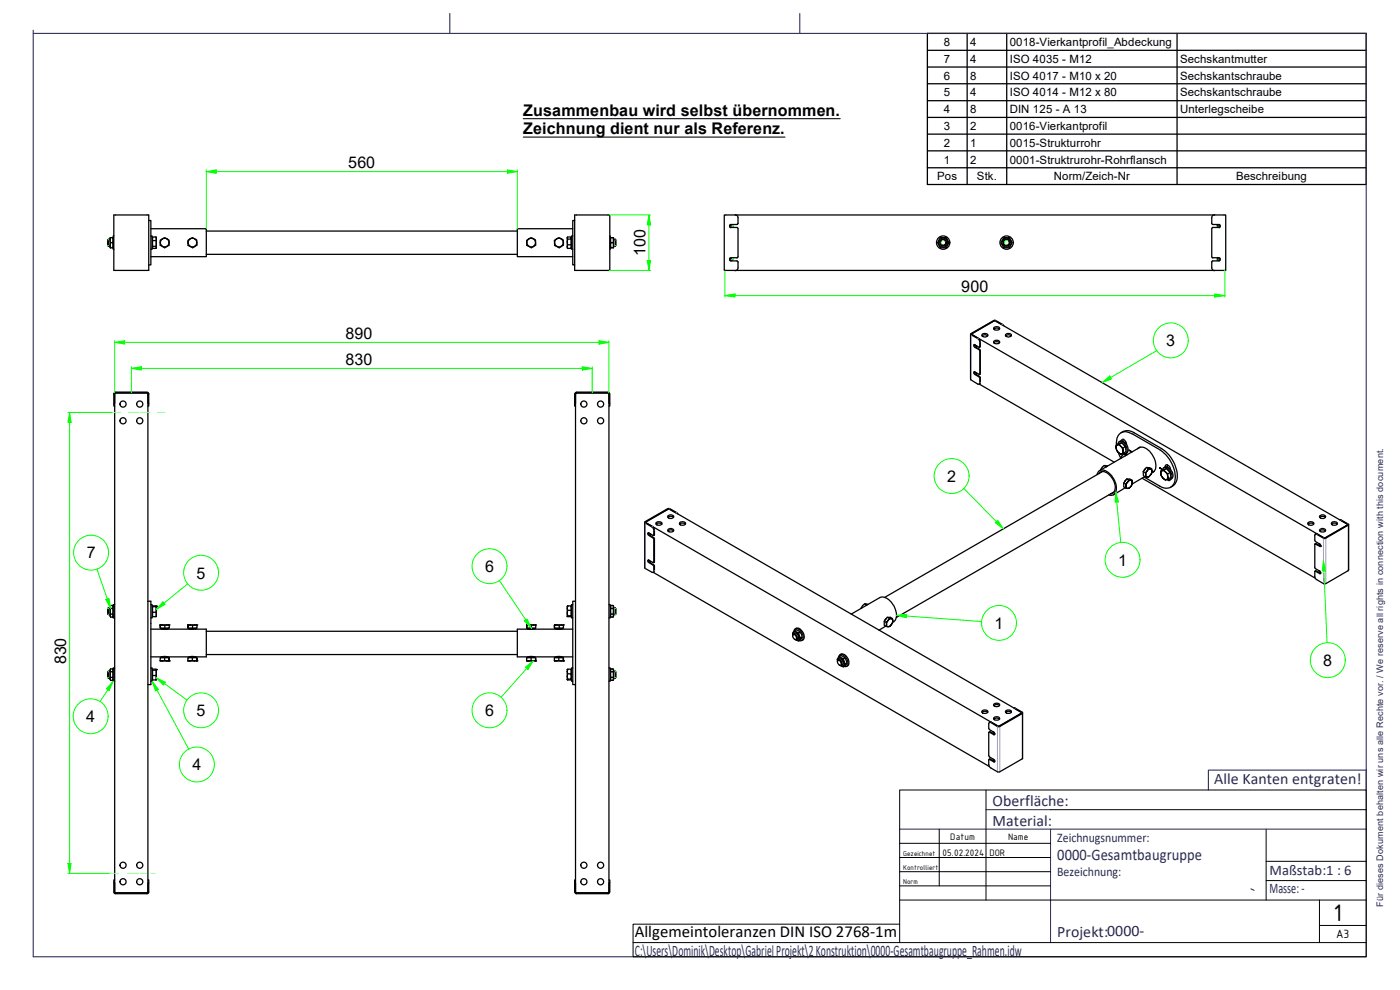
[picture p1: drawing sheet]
<svg xmlns="http://www.w3.org/2000/svg" width="420mm" height="297mm" viewBox="0 0 420 297" stroke-linecap="round" stroke-linejoin="round" font-family="sans-serif">
<!-- layer: AM_0 -->
<g fill="none" stroke="#000" stroke-width=".38">
<path d="M32.5 71.8l-.2 .2v1.6l.2 .2M32.5 71.8v2M32.5 73.8h.5M32.5 71.8h.5M33.2 71.3v3M33.2 72.8h.6M33.8 71.3v3M34 71.4h-1v2.8h1M34.2 70.8h-.2v4h.2M34.2 64.5h10.4v16.6h-10.4zM44.6 66.2h.7v13.3h-.7M45.3 68.6h16.6v8.4h-16.6"/>
<path d="M45.3 70.8h.4v4h-.4M45.7 74.2h.1M45.7 71.4h.1M45.8 73.9h1l.1 .6h-1.1zM46.8 71.1v1.1M46.8 72.2v1.7M46.8 72.2h-1v1.7M46.8 71.1h-1v1.1M46.8 71.1l.1 3.3M48.1 72.1l1.3-.8 .7 .4 .6 .4v1.5l-1.3 .7-1.3-.7zM59.1 72.7a1.3 1.3 0 0 0-1.4-1.2 1.3 1.3 0 0 0-1.2 1.3M59.1 72.7a1.3 1.3 0 0 1-1.3 1.4 1.3 1.3 0 0 1-1.3-1.3"/>
<path d="M59.1 72.8v-.8l-1.4-.7-1.3 .8v.8M59.1 72.8v.7l-1.3 .8-1.3-.7-.1-.7M61.9 76.3h93.4M61.9 69.3h93.4M160.7 72.7a1.3 1.3 0 0 0-1.3-1.2 1.3 1.3 0 0 0-1.3 1.3M160.7 72.7a1.3 1.3 0 0 1-1.2 1.4 1.3 1.3 0 0 1-1.4-1.3M160.7 72.8v-.8l-1.3-.7-1.3 .8v.8M160.7 72.8l.1 .7-1.4 .8-1.3-.7v-.7M166.4 72.1l1.3-.8 .7 .3 .6 .4 .1 1.5-1.3 .8-1.4-.7zM170.3 71.2l1.1-.1v.6h-1zM170.3 71.2l.1 3.3M170.4 73.5v1"/>
<path d="M170.4 71.7v1.8M171.4 71.7v1.8h-1M171.4 73.5v1h-1M171.4 74.2h.1M171.4 71.4h.1M171.9 68.6h-16.6v8.4h16.6M171.9 70.8h-.4v4h.4M172.5 66.2h-.6v13.3h.6M172.5 64.5h10.5v16.6h-10.5zM183 70.8v4M183.1 71.4h1v2.8h-1M183.4 71.3v1.5"/>
<path d="M183.4 72.8v1.5M183.4 72.8h.6M184 71.3v3M184.1 73.8h.6M184.1 71.8h.6M184.7 71.8l.1 .2v1.6l-.1 .2M184.7 71.8v2M217.4 64.5h150.5v16.6h-150.5zM218.9 77.9l.4 .4h1.9M218.9 68l.4 .3 1.9-.1M219 67.7v.2M219 77.7v.3"/>
<path d="M220.6 64.4a.86 .86 0 0 1 .9 .9M221.1 78.3l.4 .3v1.7M221.1 68.2l.4 .4M221.2 77.3h-1.9l-.4 .4M221.2 67.4h-1.9l-.4 .3M221.5 77l-.4 .4M221.5 67l-.4 .4M221.5 65.3v1.7M221.5 68.6v8.4M282.2 71.3h1.8l.8 1.5-.8 1.5h-1.8l-.8-1.5zM301.2 71.3h1.8l.8 1.5-.8 1.5h-1.8l-.8-1.5zM363.7 67l.3 .4"/>
<path d="M363.7 77l.3 .4M363.7 65.3v1.7M363.7 68.6v8.4M364 77.3h1.9l.3 .4M364 67.4h1.9l.3 .3M364 78.3l-.3 .3v1.7M364 68.2l-.3 .4M364.5 64.4a.86 .86 0 0 0-.8 .9M366.1 67.7v.2M366.1 77.7v.3M366.2 77.9l-.3 .4h-1.9M366.2 68l-.3 .3-1.9-.1"/>
<path d="M221.5 80.3a.86 .86 0 0 1-.9 .9M298.3 98.7a1.31 1.31 0 0 1 1.7 0M298.3 98.3a.99 .99 0 0 1 1.7 .4 1.02 1.02 0 0 1-1.8-.3zM300.7 97.4l-2-1.1h-.4l-6.8 4 2.6 1.7 .1 2-.3 .2M301.3 97.8l-.4-.5-2.5-1.2-7.1 4v.3l2.3 1.3 .5 .9-.2 1.6-1.6-.8 .2 .8 1.3 .7 .3 .4v6.9l-.2 .2-1.4-.8M363.7 80.3a.86 .86 0 0 0 .8 .9M34.4 117.9h10v150h-10zM34.6 117.7l-.4 .5v3.6h.2M34.6 118l-.2 .2v2.8M34.7 117.7h9.4M34.7 117.9h9.4M44.2 117.7l.4 .5v3.6h-.2"/>
<path d="M44.2 118l.2 .2M172.5 118.2v3.6h.2M172.7 117.9h10.1v150h-10.1zM172.7 118.2v2.8M173 117.7h9.5M173 117.9h9.5M173 117.7l-.5 .5M173 118l-.2 .2M182.5 118l.2 .2M182.5 117.7l.4 .5M183 118.2v3.6h-.2M291.3 100.3v13.5l2.5 1.5 .3-.4v-1.4l-.3-.4-1.4-.8-.1-.7h.2"/>
<path d="M291.5 100.3l7-4.1 106.1 61.2-7.1 4.1zM292.5 111.6l.1 .5 1.6 1.2v1.6l-.3 .3 40.5 23.5M292.5 103.4l.1 .6 1.6 1.1v7.1l-.3 .1M292.7 103.5l-.1 .1a.34 .34 0 0 0 .1 .4 .34 .34 0 0 0 .4 0v-.3M292.7 111.7h-.1a.32 .32 0 0 0 .1 .4 .32 .32 0 0 0 .4 0v-.2M294.7 100.8a1.31 1.31 0 0 1 1.7 0M294.8 100.3a1.06 1.06 0 0 1 1.7 .4 1 1 0 0 1-1 .4 1 1 0 0 1-.8-.7zM298.2 102.5a.99 .99 0 0 1 1-.4 .99 .99 0 0 1 .8 .7 1.08 1.08 0 0 1-1.8-.2zM298.3 102.9a1.31 1.31 0 0 1 1.7 0M301.8 100.4a1 1 0 0 1 .9-.4 1 1 0 0 1 .8 .7 1 1 0 0 1-.9 .4 1 1 0 0 1-.8-.7zM301.8 100.8a1.21 1.21 0 0 1 1.7 0M331.3 139.7l.7 .3"/>
<path d="M332.4 139.9l-.3-.2a1.24 1.24 0 0 0-1.7 1.1M335 134.4l.6 1.3zM335 133.6l.3-.1-.3 .2v.7zM335.1 133.5a3.1 3.1 0 0 1 2.4-4l2.3 .7 8.2 4.7a10 10 0 0 1 4.6 9.7 2.73 2.73 0 0 1-4.6 1.2l-4.7-2.7M335.3 133.5l.6-.2 .5 .6-.5-.4zM335.5 133.3a1.02 1.02 0 0 1 .8-.8 1.02 1.02 0 0 1 1.1 .5 2.12 2.12 0 0 1 .4 3.1l-.7-.1M335.6 135.7l.7 1.6M335.6 135.7l.4 .4h.7l-.4 .2zM335.9 132.6a1.94 1.94 0 0 1 2.6 1.9v1.1l-.6 .4M335.9 133.3l.7-.5 1.2 1.2-.7 .4M336.3 137.4l-.1 .2M336.3 137.4l.1 .1"/>
<path d="M336.4 133.9l.7 .5v.8zM336.4 129.8a3.3 3.3 0 0 1 4 0l8.2 4.8a9.9 9.9 0 0 1 4.5 9.7l-.5 1-1.3 .9M336.5 132.3a.57 .57 0 0 1 .5-.5 .57 .57 0 0 1 .6 .5l.5 1.1M336.6 132.8l-1.6 .8M336.9 136.1l.2 .3M337.1 135.2l.1 .7-.5 .2 .2-.2zM337.1 133.3l.3 .3M337.1 131.8l-.1 .6M337.2 136.3l.6 .3M337.6 132.8l.5 .3M337.8 136.1l.3 .1M337.8 134l.1 1.5-.7 .4"/>
<path d="M337.8 134.7h.1M337.9 136.6l-.1 .2M338.1 135.9l-.1 .5M338.3 136.4h-.3a1.02 1.02 0 0 0-1.5 .7l-.2 .3M338.9 135.2l.8 .4M339 135.1l.7 .5M341.4 134.7a2.3 2.3 0 0 1 3.3 .4 5.5 5.5 0 0 1 1.8 6.2l-.9 .5M342.1 134.2l-.1 .1M342.2 134.2l-12.2 7M350.3 139.5v.6M193.6 156.7l7.1-4.1 106.1 61.3-7.1 4.1zM194.6 159.9l.2 .6 1.6 1.1v7l-.2 .2"/>
<path d="M196.8 156.9a1.14 1.14 0 0 1 1.9 .2 1.01 1.01 0 0 1-1 .5 1.01 1.01 0 0 1-.9-.7zM196.9 157.3a1.29 1.29 0 0 1 1.7 0M200.5 155.2a1.21 1.21 0 0 1 1.6 0M200.5 154.7a1.01 1.01 0 0 1 1.7 .5 .99 .99 0 0 1-1 .4 .99 .99 0 0 1-.8-.7zM200.5 159.3a1.21 1.21 0 0 1 1.6 0M200.5 158.9a1.03 1.03 0 0 1 1.7 .3 1 1 0 0 1-1 .5 1 1 0 0 1-.8-.7zM202.9 153.9l-2.3-1.2-6.9 3.9 2.1 1.4 .5 .6 .1 1.9-.2 .1M203.5 154.2l-.4-.4-2.1-1.2h-.5l-6.9 3.9v.4l2.2 1.3 .4 .7v1.7l-1.5-.7a.35 .35 0 0 0-.3 .3 .35 .35 0 0 0 .2 .4l1.6 1.1v7.1l-1.6-.8-.2 .2 .1 .4 1.7 1.2v1.7l-.2 .3-2.5-1.4v-13.7M204 157.3a1.31 1.31 0 0 1 1.7 0M204 156.8a1.2 1.2 0 0 1 1.7 .3 1.09 1.09 0 0 1-1.8 0zM329.2 142.4a1.71 1.71 0 0 1 1.2-1.4 1.71 1.71 0 0 1 1.8 .5 5.7 5.7 0 0 1 2.5 6.4l-.6 .6h-1.4M329.8 142.1a1.82 1.82 0 0 1 2.9 .2 4.5 4.5 0 0 1 1.4 5.6l-.8 .2"/>
<path d="M330.4 140.8l-.1 .2M330.4 140.8l.1 .1M330.9 141.5l-65.4 37.7M332 140.1h-.1M334.4 147.6l-65.4 37.7M337.2 144.9l.6 .3M337.7 146.4l-3.5 2M337.8 145.2l.6-.5-.5 1.2zM337.9 144.1l-.4 .4 .3-.4M337.9 145.9l.1 .4 .5 .2h-.6zM338.1 143.7l.7 .3M338.5 146.5l.8-.5-.5 .5z"/>
<path d="M338.8 144l.5 .1-.8 .3-.1 .3zM339.3 144.1h.4l.1 .7-.1-.5zM339.7 144.1l-.6-.4h-1l-.9 1.2v1.2l.7 .4M339.8 144.8l-.5 1.2zM342.8 143.5l51.9 30M343.1 141.5l.6 .3M343.6 143l-3.8 2.2M343.7 140.6l-.3 .5M343.7 140.7l-.3 .4M343.9 142.5v.4l.4 .2h-.6zM344 141.5l.3-.2-.4 1.2-.2-.7zM344 140.3l.6 .3"/>
<path d="M344.3 143.1l.9-.6-.5 .6zM344.6 140.6l.6 .1-.4 .1-.5 .5zM345.2 140.7l.4-.1 .1 .7-.1-.3zM345.6 140.6l-.6-.3h-1l-.9 1.2 .1 1.2 .5 .4M345.7 141.3v.5l-.5 .7zM346.3 141.5h-.2M346.4 141.4l-.7 .4M348.2 140.4l.7 .6-.9-.6M348.4 142.2l.7 1.3-.5-.6zM348.4 141.3l.3-.1-.3 1zM348.7 141.2l.6-.2 .5 .7-.6-.5zM348.9 141a.96 .96 0 0 1 .9-.8 .96 .96 0 0 1 1 .6 1.94 1.94 0 0 1 .4 3.1l-.7-.2"/>
<path d="M349.1 143.5l.6 .4h.4l-.4 .1zM349.3 141l.8-.4 1.1 1.2-.7 .4M349.3 140.3a1.75 1.75 0 0 1 2.5 1.3 1.54 1.54 0 0 1-.5 2.2M349.7 140.1a.59 .59 0 0 1 .4-.7 .59 .59 0 0 1 .7 .4l.5 1.1M349.8 141.7l.7 .5v.8zM350.1 140.6l-1.7 .7M350.5 143l.1 .7-.5 .2 .3-.2zM350.5 141.1l.3 .2M351 140.6l.3 .1M351.2 141.8l.2 1.4-.8 .5M351.2 143.8l.1 .1M351.3 143.8a.58 .58 0 0 1-.5 .4 .58 .58 0 0 1-.6-.3"/>
<path d="M351.3 142.4v.1M392.5 156.9a1.14 1.14 0 0 1 1.8 .2 1.01 1.01 0 0 1-.9 .5 1.01 1.01 0 0 1-.9-.7zM392.6 157.3a1.21 1.21 0 0 1 1.6 0M396 159.3a1.31 1.31 0 0 1 1.8 0M396 155.2a1.31 1.31 0 0 1 1.8 0M396.1 158.9a1.03 1.03 0 0 1 1.7 .3 1 1 0 0 1-.9 .5 1 1 0 0 1-.9-.7zM396.1 154.7a1.01 1.01 0 0 1 1.7 .5 .99 .99 0 0 1-1 .4 .99 .99 0 0 1-.8-.7zM399.6 157.3a1.31 1.31 0 0 1 1.7 0M399.7 156.8a1.2 1.2 0 0 1 1.7 .3 1.09 1.09 0 0 1-1.9 0zM402.1 156l.5 .1 2.1 1.4-7.1 4.1-2.6-1.3h-.3l-.1 .2 .1 1.9 1.4 .8 .3 .4-.2 .4-1.6-.8v7.2l1.6 1a.35 .35 0 0 1 .2 .4 .35 .35 0 0 1-.3 .3l-1.4-.7v2.1l.3 .3 2.6 1.4 7.1-4v-13.8M402.4 156.1l2.1 1.4-6.8 3.9h-.4l-1.9-1.2-.7 .1M194.6 168l.2 .6 1.6 1.1v1.7l-.4 .4"/>
<path d="M194.9 160a.3 .3 0 0 0 0 .4 .3 .3 0 0 0 .4 .1v-.3M194.9 168.1a.28 .28 0 0 0-.1 .5 .28 .28 0 0 0 .5-.1v-.1M196.1 171.8l100.8 58.2M394.7 171.4l.2-.2 1.4 .8M394.7 163.2l.2-.1 1.4 .8M395.9 163.1l.1 .5h.3M395.9 171.2a.32 .32 0 0 0 0 .5 .32 .32 0 0 0 .4 .1M396.3 172v.1M32.5 182.4l-.2 .2v1.7l.2 .1M32.5 182.4v2M32.5 184.4h.5M32.5 182.4h.5"/>
<path d="M33.2 181.7v3.5M33.2 181.7h.6l.2 .3M33.2 181.7l-.2 .3v2.8l.2 .4M33.2 182.5h.6M33.2 184.3h.6M33.2 185.2h.6M33.8 181.7v3.5M34 184.8l-.2 .4M34.4 181.4h-.4v4h.4M44.4 180.4h.9v25h-.9M45.3 181.4h.4v4h-.4M45.3 197.1h3.2"/>
<path d="M45.3 188.8h3.2M45.7 182h1.1M45.7 184.8h.1M46.8 183.7v1.3M46.8 183.7h-1v1.3h1M46.9 181.9l-.1 1.8M46.9 181.9l-.1 3.1M46.9 181.9l-1.1-.1v1.9M48.1 198.2l2.6 .1zM48.1 187.5l2.7 .1zM48.1 187.5v1v-.9M48.2 197.3h2.4"/>
<path d="M48.5 188.8h13.4v8.3h-13.4M48.6 188.6v.2M48.6 197.1v.1M49.4 197.3v.9M49.5 187.6v.9M50.2 188.6v.2M50.2 197.1v.1M50.7 198.2v.1M50.7 197.3v.9zM50.7 197.3h-2.6v.9M50.8 187.6v.9h-2.7h2.5M56.4 187.5l2.7 .1z"/>
<path d="M56.4 187.5v.1M56.4 198.2l2.7 .1zM56.5 187.6l-.1 .9zM56.5 197.3h2.5M56.5 188.5h2.5M56.9 188.6v.2M56.9 197.1v.1M57.7 197.3v.9M57.8 187.6v.9M58.6 188.6v.2M58.6 197.1v.1M59.1 198.2v-.9v1"/>
<path d="M59.1 197.3h-2.7v.9M59.1 187.6v.9h-2.6M61.9 196.4h93.4M61.9 189.4h93.4M158.1 198.2l2.6 .1zM158.1 187.5l2.7 .1zM158.1 187.5v.1M158.1 187.6v.9zM158.2 197.3h2.5M158.2 188.5h2.5M158.6 188.6v.2M158.6 197.1v.1"/>
<path d="M159.4 197.3v.9M159.4 187.6v.9M160.3 188.6v.2M160.3 197.1v.1M160.7 198.2l.1-.9-.1 1M160.7 197.3h-2.6v.9M160.8 187.6v.9h-2.7M166.4 198.2l2.7 .1zM166.4 187.5l2.7 .1zM166.4 187.5v1v-.9M166.5 197.3h2.5M166.5 188.5h2.5"/>
<path d="M166.9 188.6v.2M166.9 197.1v.1M167.7 197.3v.9M167.8 187.6v.9M168.6 188.6v.2M168.6 197.1v.1M169 198.2l.1-.9v1M169 197.3h-2.6v.9M169.1 187.6v.9h-2.7M170.4 184.8v.2h1l.1-.2M170.4 184.8v-3l-.2 3.2M170.4 183.1h1v1.7h-1"/>
<path d="M170.4 181.8h1v1.3M171.4 182h.1M171.9 188.8h-16.6v8.3h16.6M171.9 181.4h-.4v4h.4M172.7 180.4h-.8v25h.8M182.8 181.4h.3v4h-.3M183.1 184.8l.3 .4h.6M183.4 181.7v3.5M183.4 182.5h.6M183.4 184.3h.6M183.4 181.7l-.3 .3M183.4 181.7h.6"/>
<path d="M184 181.7v3.5M184 181.7l.1 .3v2.8l-.1 .4M184.1 184.4h.6M184.1 182.4h.6M184.7 182.4l.1 .2v1.7l-.1 .1M184.7 182.4v2M237.9 190.8a.53 .53 0 0 1 .3-.7 .53 .53 0 0 1 .7 .4 .94 .94 0 0 1 .1 1.4l-.5-.1M238 190.5a.84 .84 0 0 1 .9 .4 .84 .84 0 0 1-.1 1h-.2a1.1 1.1 0 0 1-.6-1.4zM238 190.3a.73 .73 0 0 1 .7-.8 .73 .73 0 0 1 .8 .7 1.07 1.07 0 0 1 .5 1 1.07 1.07 0 0 1-.7 .9l-.4-.2M238.1 190.2a1.02 1.02 0 0 1 1.2 0 1.02 1.02 0 0 1 .3 1.1l-.5 .6M238.3 189.5a.99 .99 0 0 1 .7-.9 .99 .99 0 0 1 1.1 .5 2.17 2.17 0 0 1 .5 3.1h-.6M238.5 189.2a1.75 1.75 0 0 1 2.2 1.5v.7l-1 .9"/>
<path d="M238.6 188.7a1.59 1.59 0 0 1 2.3 1 1.54 1.54 0 0 1-.2 2.4M239.7 189.9l-1.2-.7-.6 .7v.5M239.7 189.9l.1 .6a1 1 0 0 1 .1 1.4l-.2 .4-.9-.4M240.1 189.7l-.4 .2M240.7 191.2l-.4 .2M251.3 198.6a.58 .58 0 0 1 .5-.7 .58 .58 0 0 1 .7 .5 .71 .71 0 0 1 .3 .7 .71 .71 0 0 1-.6 .6l-.3-.1M251.4 198.2a.8 .8 0 0 1 .9 .4 .8 .8 0 0 1-.2 1 1.21 1.21 0 0 1-.7-1.4zM251.5 197.9a1.1 1.1 0 0 1 1.3 .2 1.1 1.1 0 0 1 .2 1.3l-.5 .3M251.7 197.2a.97 .97 0 0 1 .7-.9 .97 .97 0 0 1 1.1 .6 2.19 2.19 0 0 1 .6 3h-.7M251.9 197a1.27 1.27 0 0 1 1.7 .4l.1 .2a1.44 1.44 0 0 1-.6 2.5M252.1 196.5a1.85 1.85 0 0 1 2.5 1.5 1.28 1.28 0 0 1-.5 1.9M253.1 197.7l.2 .6a1 1 0 0 1 .1 1.4l-.3 .4-.8-.4a.73 .73 0 0 0 1.1-.2 .73 .73 0 0 0-.2-1 1.03 1.03 0 0 0-.6-1 1.03 1.03 0 0 0-1.1 .2l-.1 .3"/>
<path d="M253.1 197.7l-.5-.3a.62 .62 0 0 0-1.1 0l-.2 .4v.4M253.6 197.4l-.5 .3M254.2 199l-.5 .2M255.5 184.3l8.5-5a3.4 3.4 0 0 1 4 2.2 4 4 0 0 1 .2 5l-.3 .2M258.5 182.4l-.1 .1M258.5 182.4h.1M259.5 181.2l.7 .3-.2 .2M260.5 181.3h-.1a1.28 1.28 0 0 0-1.9 1.1M265.4 186.4l.5 .3M265.8 187.9l-2 1.2M265.9 185.6l-.3 .4M265.9 186.7l.6-.5-.4 1.2z"/>
<path d="M265.9 185.7l-.3 .3M266.1 187.4v.4l.4 .2-.5-.1zM266.3 185.2l.6 .3M266.5 188l.6-.2 .4-.4-.5 .6zM266.9 185.5l.5 .1-.9 .6zM267.4 185.6h.4l.1 .6-.1-.3zM267.8 185.6l-.6-.4h-.9l-.9 1.2v1.2l.6 .3M267.9 186.2l-.4 1.2 .4-.7zM32.5 201.4l-.2 .2v1.6l.2 .2M32.5 201.4v2M32.5 203.4h.5M32.5 201.4h.5"/>
<path d="M33.2 200.7v3.4M33.2 200.7h.6l.2 .3M33.2 200.7l-.2 .3v2.8l.2 .3M33.2 201.5h.6M33.2 203.2h.6M33.2 204.1h.6M33.8 200.7v3.4M34 203.8l-.2 .3M34.4 200.4h-.4v4h.4M45.3 200.4h.4v4h-.4M45.7 203.8h.1M45.7 201h.1"/>
<path d="M45.8 201.1h1M46.8 202.7v1.3M46.8 202.7h-1v1.3h1M46.9 200.9l-.1 1.8M46.9 200.9l-.1 3.1M46.9 200.9l-1.1-.1v1.9M170.4 203.8l-.1 .2h1.1v-.2M170.4 203.8v-3l-.2 3.1M170.4 202.2h1v1.6h-1M170.4 200.8h1v1.4M171.4 203.8h.1M171.4 201h.1"/>
<path d="M171.9 200.4h-.4v4h.4M182.8 200.4h.3v4h-.3M183.1 203.8l.3 .3h.6M183.4 200.7v3.4M183.4 201.5h.6M183.4 203.2h.6M183.4 200.7l-.3 .3M183.4 200.7h.6M184 200.7v3.4M184 200.7l.1 .3v2.8l-.1 .3M184.1 203.4h.6M184.1 201.4h.6"/>
<path d="M184.7 201.4l.1 .2v1.6l-.1 .2M184.7 201.4v2M294.7 213.7a1.31 1.31 0 0 1 1.7 0M294.9 213.2a1.01 1.01 0 0 1 1.6 .5 1 1 0 0 1-1 .4 1 1 0 0 1-.8-.7zM296.8 219.7l.4-.1 1.3 .8M298.1 219.6a.35 .35 0 0 0 0 .4 .35 .35 0 0 0 .4 .1M298.3 215.8a1.31 1.31 0 0 1 1.7 0M298.3 211.7a1.31 1.31 0 0 1 1.7 0M298.4 215.2a.93 .93 0 0 1 1.6 .5 1.02 1.02 0 0 1-1.8-.3zM298.4 211.1a.93 .93 0 0 1 1.6 .5 1.02 1.02 0 0 1-1.8-.2zM301.8 213.7a1.21 1.21 0 0 1 1.7 0M301.9 213.3a.88 .88 0 0 1 1-.3 .88 .88 0 0 1 .6 .8 1.03 1.03 0 0 1-1.7-.4z"/>
<path d="M304.4 212.5l2.4 1.2 .1 .2-6.9 4.1h-.7l-1.9-1.2h-.5l-.1 1.9 1.6 1.1 .1 .3M304.6 212.6l2 1.3-6.8 4-2.4-1.3-.5 .2M306.9 213.9v13.7l-7 4h-.6l-2.4-1.6-.2-.6 .1-1.6 1.6 .8 .1-.3M296.8 227.8l.3-.1 1.4 .8M298.1 227.8l.2 .5h.2M298.5 220.3l-.2 .2-1.4-.9-.2 .2v6.9l.3 .4 1.4 .9 .1 .3M298.5 220.1v.2M34.2 267.7l.4 .4h9.5M34.4 264h-.2v3.6M34.4 264.8v2.8M34.4 267.7l.2 .2h9.5M44.4 264h.2v3.6"/>
<path d="M44.4 267.7l-.2 .2M44.6 267.7l-.4 .4M172.5 267.7l.5 .4M172.7 264h-.2v3.6M172.7 264.8v2.8M172.8 267.7l.2 .2M182.7 267.7l-.2 .2h-9.5M182.8 264h.2v3.6M182.9 267.7l-.4 .4h-9.5"/>
<circle cx="49.4" cy="72.8" r="1.3"/>
<circle cx="167.7" cy="72.8" r="1.3"/>
<circle cx="219.6" cy="67.8" r=".35"/>
<circle cx="219.6" cy="77.8" r=".35"/>
<circle cx="283.1" cy="72.8" r="2"/>
<circle cx="283.1" cy="72.8" r=".98"/>
<circle cx="283.1" cy="72.8" r="1.37"/>
<circle cx="283.1" cy="72.8" r=".79"/>
<circle cx="302.1" cy="72.8" r="2"/>
<circle cx="302.1" cy="72.8" r=".98"/>
<circle cx="302.1" cy="72.8" r="1.37"/>
<circle cx="302.1" cy="72.8" r=".79"/>
<circle cx="365.6" cy="67.8" r=".35"/>
<circle cx="365.6" cy="77.8" r=".35"/>
<circle cx="36.9" cy="121.2" r=".92"/>
<circle cx="36.9" cy="126.3" r=".92"/>
<circle cx="41.9" cy="121.2" r=".92"/>
<circle cx="41.9" cy="126.3" r=".92"/>
<circle cx="175.2" cy="121.2" r=".92"/>
<circle cx="175.2" cy="126.3" r=".92"/>
<circle cx="180.2" cy="121.2" r=".92"/>
<circle cx="180.2" cy="126.3" r=".92"/>
<circle cx="36.9" cy="259.6" r=".92"/>
<circle cx="41.9" cy="259.6" r=".92"/>
<circle cx="175.2" cy="259.6" r=".92"/>
<circle cx="180.2" cy="259.6" r=".92"/>
<circle cx="36.9" cy="264.6" r=".92"/>
<circle cx="41.9" cy="264.6" r=".92"/>
<circle cx="175.2" cy="264.6" r=".92"/>
<circle cx="180.2" cy="264.6" r=".92"/>
</g>
<!-- layer: AM_4 -->
<g fill="none" stroke="#0f0" stroke-width=".3">
<path d="M32.3 73.6h.7M32.3 72h.7M184.1 73.6h.7M184.1 72h.7M219.5 67.4a.41 .41 0 0 1 .5 .4 .41 .41 0 0 1-.4 .4 .41 .41 0 0 1-.5-.3M219.5 77.4a.41 .41 0 0 1 .5 .3 .41 .41 0 0 1-.4 .5 .41 .41 0 0 1-.5-.3M283.8 72.6a.79 .79 0 0 0-.9-.6 .79 .79 0 0 0-.6 .9 .79 .79 0 0 0 .9 .7M302.9 72.6a.79 .79 0 0 0-1-.6 .79 .79 0 0 0-.6 .9 .79 .79 0 0 0 1 .7M365.5 67.4a.41 .41 0 0 1 .5 .4 .41 .41 0 0 1-.3 .4 .41 .41 0 0 1-.5-.3M365.5 77.4a.41 .41 0 0 1 .5 .3 .41 .41 0 0 1-.3 .5 .41 .41 0 0 1-.5-.3M32.3 184.3h.7M32.3 182.6h.7"/>
<path d="M184.1 184.3h.7M184.1 182.6h.7M32.3 203.2h.7M32.3 201.6h.7M184.1 203.2h.7M184.1 201.6h.7"/>
</g>
<!-- layer: AM_TANG -->
<g fill="none" stroke="#8080ff" stroke-width=".3">
<path d="M298.2 96.2l.1 .1M298.9 96.2l-.2 .1M300.9 97.3l-.2 .1M291.5 100.1h.2M291.7 100.4h-.2v13.6M292.5 111.8l-.2 .1M292.5 111.6l-.2 .1M292.5 103.6l-.2 .1M292.5 103.4l-.2 .2M292.7 112.2l-.2 .1M292.7 104.1l-.2 .1M293.6 101.5l-.2 .1"/>
<path d="M294 113l-.2 .1M294 104.8l-.2 .1M294.2 113.4l-.1 .1M294.2 112.1l-.1 .1M294.2 105.2l-.1 .1M294.2 103.9l-.1 .1M294.2 102.5l-.1 .1M294.2 114.8l-.1 .1M337.1 131.9l-.6 .3M340.4 129.8l-.6 .4M348.6 134.6l-.6 .3M350.3 139.8l-.4 .3"/>
<path d="M193.6 156.5l.2 .1M193.8 156.8l-.2 .1v13.6M194.6 159.9l-.2 .1M195.8 158l-.2 .1M196.4 159l-.2 .1M200.3 152.6l.2 .2M201 152.6l-.1 .2M203.1 153.8l-.2 .1M402.6 156.1h-.2M404.4 157.5l.2 13.7M404.6 157.2l-.2 .1M194.6 168.3l-.2 .1"/>
<path d="M194.6 168.1l-.2 .1M194.6 160.1l-.2 .1M194.9 168.7l-.2 .1M194.9 160.5l-.2 .1M196.2 169.5h-.2M196.2 161.3l-.2 .1M196.4 169.8l-.2 .2M196.4 168.6h-.2M196.4 161.7l-.2 .1M196.4 160.4l-.2 .1M196.4 171.2l-.2 .2M395 171.3l-.2 .1"/>
<path d="M395 163.1l-.2 .1M395.4 160.2l-.2 .1M396.3 172l-.2 .1M396.3 163.9h-.2M397.3 161.4l-.1 13.7M397.7 161.4l.2 .1v13.6M297.2 219.6l-.2 .1M297.5 216.7l-.1 .1M299.5 217.9l-.2 .1v13.6M299.8 217.9l.2 .1v13.6M304.7 212.5l-.1 .1M306.6 214l.2 .1v13.6"/>
<path d="M306.8 213.7l-.2 .1M297.2 227.8l-.2 .1M298.4 228.5l-.1 .1M298.4 220.3l-.1 .2"/>
</g>
<!-- layer: AM_0 -->
<g fill="#000">
<circle cx="402.1" cy="156" r=".19"/>
<circle cx="396.3" cy="163.9" r=".19"/>
<circle cx="46.9" cy="181.9" r=".19"/>
<circle cx="48.1" cy="198.3" r=".19"/>
<circle cx="48.1" cy="187.5" r=".19"/>
<circle cx="50.7" cy="198.3" r=".19"/>
<circle cx="50.7" cy="187.5" r=".19"/>
<circle cx="56.4" cy="187.5" r=".19"/>
<circle cx="56.4" cy="198.3" r=".19"/>
<circle cx="59.1" cy="198.3" r=".19"/>
<circle cx="59.1" cy="187.5" r=".19"/>
<circle cx="158.1" cy="198.3" r=".19"/>
<circle cx="158.1" cy="187.5" r=".19"/>
<circle cx="160.7" cy="198.3" r=".19"/>
<circle cx="160.7" cy="187.5" r=".19"/>
<circle cx="166.4" cy="198.3" r=".19"/>
<circle cx="166.4" cy="187.5" r=".19"/>
<circle cx="169.1" cy="187.5" r=".19"/>
<circle cx="169.1" cy="198.3" r=".19"/>
<circle cx="170.2" cy="184.9" r=".19"/>
<circle cx="170.2" cy="181.9" r=".19"/>
<circle cx="46.9" cy="200.9" r=".19"/>
<circle cx="170.2" cy="200.9" r=".19"/>
<circle cx="170.2" cy="203.9" r=".19"/>
<circle cx="304.4" cy="212.5" r=".19"/>
</g>
<!-- layer: AM_6 -->
<path d="M278.3 15.1h131.7M290.3 10v45.4M302.1 10v45.4M353.3 10v45.4M278.3 20.1h131.7M278.3 25.1h131.7M278.3 30.2h131.7M278.3 35.2h131.7M278.3 50.3h131.7v-40.3h-131.7v45.4h131.7v-5.1M278.3 40.2h131.7M278.3 45.3h131.7" fill="none" stroke="#000" stroke-width=".38"/>
<path d="M10 10h400v277.1h-400zM10 9.1v.9M135 4v6M240 4v6M410 231.1h-47.4v5.9M410 231v6M270 248.8h140M295.9 242.9h19.4M315.3 248.8v34M375.4 266.7l1 .4" fill="none" stroke="#262659" stroke-width=".32"/>
<!-- layer: AM_0 -->
<path d="M380 258.4h30M380 248.8v21.3M270 277.3h-80v9.8h80M380 264.2h30M190 282.8h80" fill="none" stroke="#000" stroke-width=".3"/>
<!-- layer: Schriftkopf -->
<path d="M295.9 237v33.1M270 253h45.3M270 257.3h45.3M281.9 248.8v17M315.3 242.9h94.7M270 261.5h45.3M270 265.8h45.3M270 270.1h140M396 277.7h14M396 270.1v12.7M410 282.8h-140v-45.8h140v50.1h-140" fill="none" stroke="#000" stroke-width=".3"/>
<!-- layer: AM_5 -->
<path d="M34.4 102.7h3" fill="none" stroke="#0f0" stroke-width=".3"/>
<path d="M34.4 102.7l3-.5v1z" fill-rule="evenodd" fill="#0f0"/>
<path d="M34.4 102.7l3-.5v1zM179.8 102.7h3" fill="none" stroke="#0f0" stroke-width=".3"/>
<path d="M179.8 102.2l3 .5-3 .5z" fill-rule="evenodd" fill="#0f0"/>
<path d="M34.4 102.2v15.7M37.4 102.7h142.4M39.4 110.5h3M179.8 102.2l3 .5-3 .5zM182.8 102.2v15.7" fill="none" stroke="#0f0" stroke-width=".3"/>
<path d="M39.4 110.5l3-.5v1z" fill-rule="evenodd" fill="#0f0"/>
<path d="M39.4 110.5l3-.5v1zM174.8 110.5h2.9" fill="none" stroke="#0f0" stroke-width=".3"/>
<path d="M174.8 110l2.9 .5-2.9 .5z" fill-rule="evenodd" fill="#0f0"/>
<path d="M39.4 110v7.9M42.4 110.5h132.4M174.8 110l2.9 .5-2.9 .5zM177.7 110v7.9M20.9 123.7v3" fill="none" stroke="#0f0" stroke-width=".3"/>
<path d="M20.9 123.7l.4 3h-.9z" fill-rule="evenodd" fill="#0f0"/>
<path d="M20.9 123.7l.4 3h-.9zM20.9 259.1v3" fill="none" stroke="#0f0" stroke-width=".3"/>
<path d="M20.4 259.1h.9l-.4 3z" fill-rule="evenodd" fill="#0f0"/>
<path d="M333.3 113.3l-2.5 1.5M20.4 123.7h13.3M20.9 126.7v132.4M20.4 259.1h.9l-.4 3zM20.4 262.1h12.5" fill="none" stroke="#0f0" stroke-width=".3"/>
<!-- layer: AM_7 -->
<path d="M33.7 123.7h2.4M38.5 123.7h3.1M42.2 123.7h2.9M47.3 123.7h2.2M32.9 262.1h2.7M38.3 262.1h3.3M42.2 262.1h1.9M45.3 262.1h1.2" fill="none" stroke="#0ff" stroke-width=".3"/>
<!-- layer: AM_5 -->
<path d="M330.8 114.8l2.3-2 .5 .9z" fill-rule="evenodd" fill="#0f0"/>
<g fill="none" stroke="#0f0" stroke-width=".3">
<path d="M330.8 114.8l2.3-2 .5 .9zM347.2 105.2l-13.9 8.1M334.8 147.6l.4 3"/>
<circle cx="351.4" cy="102.1" r="5.2"/>
</g>
<path d="M334.8 147.6l.9 3-1.1 .1z" fill-rule="evenodd" fill="#0f0"/>
<g fill="none" stroke="#0f0" stroke-width=".3">
<path d="M334.8 147.6l.9 3-1.1 .1zM335.2 150.6l1.2 12.2M157.8 186l1.6 2.5"/>
<circle cx="336.9" cy="168" r="5.2"/>
</g>
<path d="M157.4 186.3l.8-.6 1.2 2.8z" fill-rule="evenodd" fill="#0f0"/>
<g fill="none" stroke="#0f0" stroke-width=".3">
<path d="M149.9 174.2l7.9 11.8M157.4 186.3l.8-.6 1.2 2.8zM160 198.3l-1.9 2.3"/>
<circle cx="146.9" cy="169.9" r="5.2"/>
</g>
<path d="M157.7 200.2l2.3-1.9-1.6 2.6z" fill-rule="evenodd" fill="#0f0"/>
<g fill="none" stroke="#0f0" stroke-width=".3">
<path d="M46.9 203.4l2.4 1.7M157.7 200.2l2.3-1.9-1.6 2.6zM158.1 200.6l-7.7 8.6"/>
<circle cx="146.9" cy="213.1" r="5.2"/>
</g>
<path d="M46.9 203.4l2.8 1.3-.7 .8z" fill-rule="evenodd" fill="#0f0"/>
<g fill="none" stroke="#0f0" stroke-width=".3">
<path d="M49.2 181l-2.3 1.9M46.9 203.4l2.8 1.3-.7 .8zM49.3 205.1l6.8 4.9"/>
<circle cx="60.4" cy="213.1" r="5.2"/>
</g>
<path d="M48.9 180.6l.6 .7-2.6 1.6z" fill-rule="evenodd" fill="#0f0"/>
<g fill="none" stroke="#0f0" stroke-width=".3">
<path d="M56.3 175.2l-7.1 5.8M48.9 180.6l.6 .7-2.6 1.6zM34 204.4l-1.6 2.5"/>
<circle cx="60.4" cy="171.8" r="5.2"/>
</g>
<path d="M34 204.4l-1.2 2.8-.9-.5z" fill-rule="evenodd" fill="#0f0"/>
<g fill="none" stroke="#0f0" stroke-width=".3">
<path d="M32.4 206.9l-2.4 3.6M34 204.4l-1.2 2.8-.9-.5zM45.7 204.4l1.4 2.7"/>
<circle cx="27.2" cy="214.9" r="5.2"/>
</g>
<path d="M45.7 204.4l1.8 2.4-.8 .5z" fill-rule="evenodd" fill="#0f0"/>
<g fill="none" stroke="#0f0" stroke-width=".3">
<path d="M32.2 179.7l1 2.8M45.7 204.4l1.8 2.4-.8 .5zM47.1 207.1l9.5 17.7"/>
<circle cx="59.1" cy="229.4" r="5.2"/>
</g>
<path d="M31.7 179.9l1-.3 .5 2.9z" fill-rule="evenodd" fill="#0f0"/>
<g fill="none" stroke="#0f0" stroke-width=".3">
<path d="M29.1 170.7l3.1 9M31.7 179.9l1-.3 .5 2.9zM269 184.6l3 .2"/>
<circle cx="27.3" cy="165.8" r="5.2"/>
</g>
<path d="M269 184.6l3.1-.3-.1 1z" fill-rule="evenodd" fill="#0f0"/>
<g fill="none" stroke="#0f0" stroke-width=".3">
<path d="M299 156.5l2.1 2.2M269 184.6l3.1-.3-.1 1zM272 184.8l22.6 1.7"/>
<circle cx="299.8" cy="186.9" r="5.2"/>
</g>
<path d="M298.7 156.8l.7-.7 1.7 2.6z" fill-rule="evenodd" fill="#0f0"/>
<g fill="none" stroke="#0f0" stroke-width=".3">
<path d="M194.8 64.5v3M289.2 146.5l9.8 10M298.7 156.8l.7-.7 1.7 2.6z"/>
<circle cx="285.6" cy="142.8" r="5.2"/>
</g>
<path d="M194.8 64.5l.5 3h-1.1z" fill-rule="evenodd" fill="#0f0"/>
<path d="M194.8 64.5l.5 3h-1.1zM194.8 78.2v2.9" fill="none" stroke="#0f0" stroke-width=".3"/>
<path d="M194.2 78.2h1.1l-.5 2.9z" fill-rule="evenodd" fill="#0f0"/>
<path d="M61.9 51.5h3M182.8 64.5h12.5M194.2 78.2h1.1l-.5 2.9zM194.8 67.5v10.7M182.8 81.1h12.5" fill="none" stroke="#0f0" stroke-width=".3"/>
<path d="M61.9 51.5l3-.5v1z" fill-rule="evenodd" fill="#0f0"/>
<path d="M61.9 51.5l3-.5v1zM152.3 51.5h3" fill="none" stroke="#0f0" stroke-width=".3"/>
<path d="M152.3 51l3 .5-3 .5z" fill-rule="evenodd" fill="#0f0"/>
<path d="M61.9 51v17.6M64.9 51.5h87.4M152.3 51l3 .5-3 .5zM155.3 51v17.6M217.6 88.7h3" fill="none" stroke="#0f0" stroke-width=".3"/>
<path d="M217.6 88.7l3-.5v.9z" fill-rule="evenodd" fill="#0f0"/>
<path d="M217.6 88.7l3-.5v.9zM364.6 88.7h3" fill="none" stroke="#0f0" stroke-width=".3"/>
<path d="M364.6 88.2l3 .5-3 .4z" fill-rule="evenodd" fill="#0f0"/>
<path d="M217.6 81.1v8M220.6 88.7h144M364.6 88.2l3 .5-3 .4zM367.6 81.1v8M397.2 168.3l.1 3" fill="none" stroke="#0f0" stroke-width=".3"/>
<!-- layer: AM_6 -->
<path d="M157 35.6h95.2M157 41.1h78.6" fill="none" stroke="#000" stroke-width=".32"/>
<!-- layer: AM_5 -->
<path d="M397.2 168.3l.6 2.9-1 .1z" fill-rule="evenodd" fill="#0f0"/>
<g fill="none" stroke="#0f0" stroke-width=".3">
<path d="M397.2 168.3l.6 2.9-1 .1zM397.3 171.3l1 21.5"/>
<circle cx="398.5" cy="198.1" r="5.2"/>
</g>
<text font-size="7.7" x="400.2" y="276.3">1</text>
<text font-size="5" x="190.5" y="281.2">Allgemeintoleranzen DIN ISO 2768-1m</text>
<g font-size="4.8">
<text x="157" y="34.8">Zusammenbau wird selbst übernommen.</text>
<text x="157" y="40.3">Zeichnung dient nur als Referenz.</text>
<text x="104.5" y="50.5">560</text>
<text x="193.7" y="76.9" transform="rotate(-90 193.7 76.9)">100</text>
<text x="288.5" y="87.6">900</text>
<text x="103.7" y="101.6">890</text>
<text x="350" y="103.9">3</text>
<text x="103.7" y="109.5">830</text>
<text x="284.2" y="144.6">2</text>
<text x="26" y="167.5">7</text>
<text x="59" y="173.6">5</text>
<text x="145.6" y="171.6">6</text>
<text x="335.5" y="169.7">1</text>
<text x="298.4" y="188.6">1</text>
<text x="19.8" y="199.4" transform="rotate(-90 19.8 199.4)">830</text>
<text x="397.1" y="199.9">8</text>
<text x="59" y="214.8">5</text>
<text x="145.6" y="214.9">6</text>
<text x="25.8" y="216.6">4</text>
<text x="57.8" y="231.1">4</text>
</g>
<g font-size="4.8" fill="#262659">
<text x="364.4" y="235.3">Alle Kanten entgraten!</text>
<text x="297.9" y="241.8">Oberfläche:</text>
<text x="297.9" y="247.7">Material:</text>
<text x="317.3" y="257.9">0000-Gesamtbaugruppe</text>
<text x="317.3" y="281">Projekt:0000-</text>
<text x="190.5" y="286.7">C:\Users\Dominik\Desktop\GabrielProjekt\2Konstruktion\0000-Gesamtbaugruppe_Rahmen.idw</text>
</g>
<g font-size="4.4" fill="#262659">
<text x="381" y="262.4">Maßstab:1 : 6</text>
<text x="381" y="268">Masse:-</text>
</g>
<g font-size="3.9" fill="#262659">
<text x="317.3" y="252.7">Zeichnugsnummer:</text>
<text x="317.3" y="262.7">Bezeichnung:</text>
</g>
<text font-size="3.9" x="401" y="281.5">A3</text>
<g font-size="3.4">
<text x="283.3" y="13.8">8</text>
<text x="291.1" y="13.8">4</text>
<text x="303" y="13.8">0018-Vierkantprofil_Abdeckung</text>
<text x="283.3" y="18.8">7</text>
<text x="283.3" y="23.9">6</text>
<text x="291.1" y="18.8">4</text>
<text x="291.1" y="23.9">8</text>
<text x="303" y="18.8">ISO 4035 - M12</text>
<text x="303" y="23.9">ISO 4017 - M10 x 20</text>
<text x="354.1" y="18.8">Sechskantmutter</text>
<text x="354.1" y="23.9">Sechskantschraube</text>
<text x="283.3" y="28.9">5</text>
<text x="291.1" y="28.9">4</text>
<text x="303" y="28.9">ISO 4014 - M12 x 80</text>
<text x="354.1" y="28.9">Sechskantschraube</text>
<text x="283.3" y="34">4</text>
<text x="291.1" y="34">8</text>
<text x="303" y="34">DIN 125 - A 13</text>
<text x="354.1" y="34">Unterlegscheibe</text>
<text x="283.3" y="39">3</text>
<text x="291.1" y="39">2</text>
<text x="303" y="39">0016-Vierkantprofil</text>
<text x="283.3" y="44.1">2</text>
<text x="291.1" y="44.1">1</text>
<text x="303" y="44.1">0015-Strukturrohr</text>
<text x="283.3" y="49.1">1</text>
<text x="291.1" y="49.1">2</text>
<text x="303" y="49.1">0001-Struktrurohr-Rohrflansch</text>
<text x="281.2" y="54.1">Pos</text>
<text x="293.2" y="54.1">Stk.</text>
<text x="316.2" y="54.1">Norm/Zeich-Nr</text>
<text x="371" y="54.1">Beschreibung</text>
</g>
<g font-size="3">
<text x="282.9" y="256.7">05.02.2024</text>
<text x="285.2" y="252">Datum</text>
<text x="296.9" y="256.7">DOR</text>
<text x="302.5" y="252">Name</text>
</g>
<text font-size="2.7" fill="#262659" x="415.1" y="272" transform="rotate(-90 415.1 272)">Für dieses Dokument behalten wir uns alle Rechte vor. / We reserve all rights in connection with this document.</text>
<g font-size="2.3">
<text x="271" y="256.7">Gezeichnet</text>
<text x="271" y="260.9">Kontrolliert</text>
<text x="271" y="265.2">Norm</text>
</g>
</svg>
